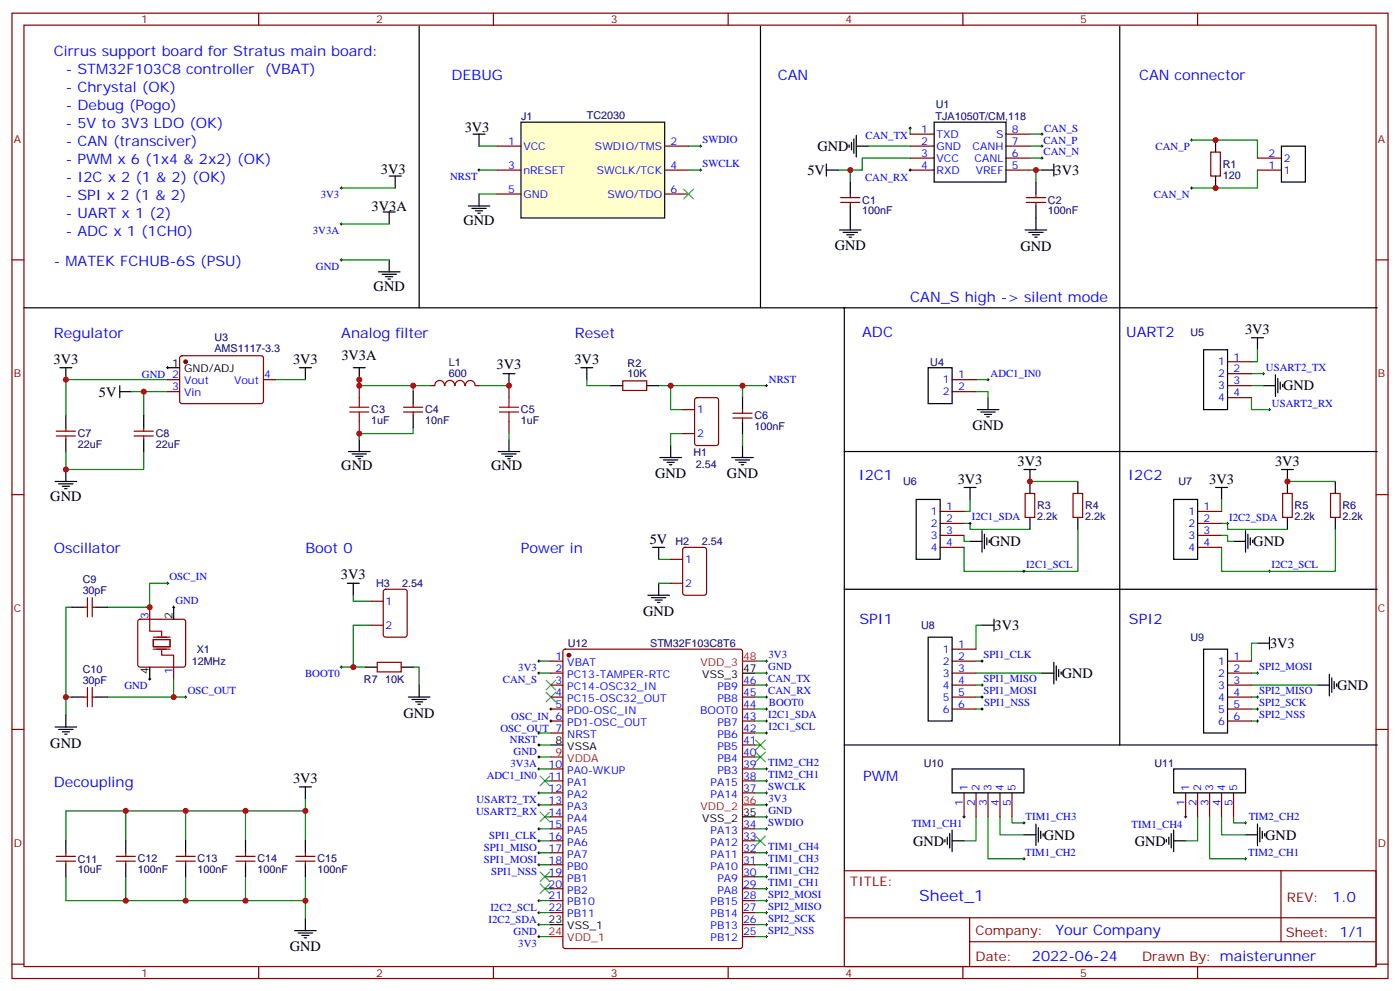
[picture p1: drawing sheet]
<svg xmlns="http://www.w3.org/2000/svg" width="412mm" height="292mm" viewBox="0 0 412 292" stroke-linecap="round" stroke-linejoin="round" font-family="sans-serif">
<g fill="none" stroke="#870000" stroke-width=".35">
<path d="M3.5 3.9h405.4v284.3h-405.4zM7.1 7.4h398.2v277.3h-398.2zM76.2 3.9v3.5M145.3 3.9v3.5M214.5 3.9v3.5M283.6 3.9v3.5M352.8 3.9v3.5M3.5 76.6h3.6M405.3 76.6h3.6M105.8 113.6v3.5M127 113.6h1.1M128.1 113.6a1.41 1.41 0 0 1 1.4-1.5 1.41 1.41 0 0 1 1.4 1.5"/>
<path d="M131.1 113.6a1.41 1.41 0 0 1 1.4-1.5 1.41 1.41 0 0 1 1.4 1.5M134.1 113.6a1.41 1.41 0 0 1 1.4-1.5 1.41 1.41 0 0 1 1.4 1.5M137.1 113.6a1.41 1.41 0 0 1 1.4-1.5 1.41 1.41 0 0 1 1.4 1.5M140.1 113.6h1M149.9 113.6v3.5M16.6 128.4h5.6M16.6 127h5.6M19.4 125.9v1.1M19.4 128.4v1.1M39.5 128.4h5.7M39.5 127h5.7M42.3 125.9v1.1"/>
<path d="M42.3 128.4v1.1M105.8 124.2v3.5M149.9 124.2v3.5M3.5 145.7h3.6M405.3 145.7h3.6M24.7 178.9h1.1M25.8 176v5.7M27.2 176v5.7M27.2 178.9h1M44.1 178.9v3.5M40.8 182.6l.5-.2h12.7l.5 .2 .2 .5v12.7l-.3 .5-.4 .2h-12.7l-.5-.2-.2-.5v-12.7zM51.2 196.5v3.5"/>
<path d="M3.5 214.8h3.6M24.7 205.3h1.1M25.8 202.5v5.6M27.2 202.5v5.6M27.2 205.3h1M405.3 214.8h3.6M248.7 256.5h156.6v28.2h-156.6zM377.3 256.5v20.9M248.7 270.3h156.5M285.6 277.4h119.6M285.6 270.3v14.1M3.5 284h3.6"/>
<path d="M76.2 284.7v3.5M145.3 284.7v3.5M214.5 284.7v3.5M283.6 284.7v3.5M352.8 284.7v3.5M405.3 284h3.6"/>
</g>
<g fill="none" stroke="#000" stroke-width=".35">
<path d="M123.5 7.8v82.9M114.7 51.9h3.5M116.4 51.9v3.5M112.9 62.4h3.5M114.7 62.4v3.6M114.7 76.6v3.5M7.1 90.7h241.6v165.8M111.5 80.1h6.3M112.5 80.8h4.3M113.6 81.5h2.1M114.3 82.2h.7M248.7 90.7h157"/>
<path d="M329.8 90.7v128.7M17.6 108.3h3.6M19.4 108.3v3.5M35.3 115.4h3.5M35.3 113.6v3.5M104.1 108.3h3.5M105.8 108.3v3.5M148.2 110.1h3.5M149.9 110.1v3.5M171.1 108.3h3.5M172.9 108.3v3.5M19.4 122.4v3.5"/>
<path d="M19.4 129.5v3.5M19.4 138.3v3.5M42.3 122.4v3.5M42.3 129.5v3.5M102.7 133h6.3M103.7 133.7h4.2M104.8 134.4h2.1M105.5 135.1h.7M105.8 129.5v3.5M146.8 133h6.3M147.8 133.7h4.2M148.9 134.4h2.1"/>
<path d="M149.6 135.1h.7M149.9 129.5v3.5M194.4 134.8h6.3M195.4 135.5h4.3M196.5 136.2h2.1M197.2 136.9h.7M197.6 131.2v3.6M215.5 134.8h6.4M216.6 135.5h4.2M217.7 136.2h2.1M218.4 136.9h.7M218.7 131.2v3.6"/>
<path d="M248.7 133h157M16.2 141.8h6.4M17.3 142.5h4.2M18.3 143.2h2.2M19 143.9h.8M21.2 178.9h3.5M28.2 178.9h3.5M51.2 178.9v3.5M102.3 171.8h3.5M104.1 171.8v3.5M248.7 173.6h157M44.1 196.5v3.5"/>
<path d="M16.2 214.1h6.4M17.3 214.8h4.2M18.3 215.5h2.2M19 216.3h.8M19.4 210.6v3.5M21.2 205.3h3.5M28.2 205.3h3.5M120.3 205.3h6.3M121.4 206h4.2M122.4 206.7h2.1M123.1 207.4h.7M123.5 201.8v3.5"/>
<path d="M248.7 219.4h157M88.2 231.8h3.5M90 231.8v3.5M86.8 274.1h6.3M87.8 274.8h4.3M88.9 275.5h2.1M89.6 276.2h.7M90 270.6v3.5"/>
</g>
<g fill="none" stroke="#008700" stroke-width=".35">
<path d="M100.5 55.4h15.9M100.5 76.6h14.2M100.5 66h14.2M38.8 115.4h3.5v7M42.3 115.4h7.1M49.4 111.8h-30v10.6M105.8 113.6v-1.8v1.8h21.2M121.7 113.6v1.8M141.1 113.6h8.8M172.9 111.8v1.8h7M194 113.6h24.7M197.6 113.6v7.1h3.5"/>
<path d="M225.8 113.6h-7.1v3.5M19.4 133v5.3h22.9v-5.3M121.7 125.9v1.8h-15.9v1.8M149.9 127.7v1.8M201.1 127.7h-3.5v3.5M218.7 127.7v3.5M21.2 178.9h-1.8v26.4h1.8M49.4 171.8h-5.3v7.1h-12.4M104.1 175.3v1.8h5.3M100.5 196.5h7.1M109.4 184.2h-5.3v12.3M121.7 196.5h1.8v5.3"/>
<path d="M158.7 194.7h3.6M222.2 198.3h3.6M222.2 194.7h3.6M19.4 205.3v5.3M31.7 205.3h19.5M51.2 200v5.3h3.5M158.7 219.4h3.6M158.7 215.9h3.6M222.2 219.4h1.8M222.2 205.3h3.6M222.2 215.9h3.6M222.2 212.4h3.6"/>
<path d="M222.2 201.8h3.6M222.2 208.8h3.6M37 238.8h-17.6v8.9M54.7 238.8h17.6v8.9M72.3 238.8h17.7v8.9M90 235.3v3.5M158.7 237.1h3.6M158.7 223h3.6M158.7 226.5h3.6M158.7 233.5h3.6M160.5 230h1.8M222.2 237.1h3.6"/>
<path d="M222.2 223h1.8M222.2 226.5h3.6M222.2 230h3.6M222.2 233.5h3.6M19.4 258.2v7.1h17.6M37 247.7v-8.9h17.7v8.9M37 258.2v7.1h17.7v-7.1M72.3 258.2v7.1h-17.6M90 258.2v7.1h-17.7M158.7 244.1h3.6M158.7 247.7h3.6M158.7 251.2h3.6"/>
<path d="M158.7 254.7h3.6M160.5 240.6h1.8M160.5 258.2h1.8M222.2 240.6h3.6M222.2 244.1h3.6M222.2 247.7h1.8M222.2 251.2h3.6M222.2 254.7h3.6M222.2 258.2h3.6M90 265.3v5.3M158.7 275.9h3.6M158.7 265.3h3.6"/>
<path d="M158.7 268.8h3.6M158.7 272.3h3.6M160.5 261.8h1.8M222.2 275.9h3.6M222.2 261.8h3.6M222.2 265.3h3.6M222.2 268.8h3.6M222.2 272.3h3.6"/>
</g>
<path d="M44.1 182.4v3.5h3.5v1.4M45.2 188.4h4.9v2.1h-4.9zM45.2 191.2h4.9M45.2 187.7h4.9M47.6 191.6v1.4h3.6v3.5" fill="none" stroke="#870012" stroke-width=".35"/>
<g fill="none" stroke="#000" stroke-width=".29">
<path d="M100.2 55.4h.7M100.5 55v.7M100.2 76.6h.7M100.2 66h.7M100.5 65.6v.7M100.5 76.2v.7M49 108.3h.7M49.4 108v.7M225.4 113.6h.7M225.8 113.2v.7M49 171.8h.7M49.4 171.5v.7"/>
<path d="M50.8 178.9h.7M51.2 178.5v.7M44.1 199.7v.7M100.2 196.5h.7M100.5 196.1v.8M158.4 194.7h.7M158.7 194.4v.7M225.4 198.3h.7M225.4 194.7h.7M225.8 194.4v.7M225.8 197.9v.7M43.7 200h.7"/>
<path d="M54.3 205.3h.7M54.7 205v.7M158.4 215.9h.7M158.4 219.4h.7M158.7 215.5v.8M158.7 219.1v.7M161.9 208.8h.7M161.9 212.4h.7M162.3 208.5v.7M162.3 212v.7M225.4 208.8h.7M225.4 212.4h.7"/>
<path d="M225.4 205.3h.7M225.4 215.9h.7M225.4 201.8h.7M225.8 201.4v.7M225.8 205v.7M225.8 208.5v.7M225.8 212v.7M225.8 215.5v.8M158.4 226.5h.7M158.4 233.5h.7M158.4 237.1h.7M158.7 226.1v.7"/>
<path d="M158.7 233.2v.7M158.7 236.7v.7M225.4 226.5h.7M225.4 233.5h.7M225.4 237.1h.7M225.4 230h.7M225.8 226.1v.7M225.8 229.7v.7M225.8 233.2v.7M225.8 236.7v.7M158.4 244.1h.7M158.4 247.7h.7"/>
<path d="M158.4 251.2h.7M158.4 254.7h.7M158.7 243.8v.7M158.7 247.3v.7M158.7 250.8v.7M158.7 254.4v.7M225.4 244.1h.7M225.4 251.2h.7M225.4 254.7h.7M225.4 258.2h.7M225.4 240.6h.7M225.8 240.2v.7"/>
<path d="M225.8 243.8v.7M225.8 250.8v.7M225.8 254.4v.7M225.8 257.9v.7M158.4 265.3h.7M158.4 268.8h.7M158.4 275.9h.7M158.4 272.3h.7M158.7 264.9v.7M158.7 268.5v.7M158.7 272v.7M158.7 275.5v.7"/>
<path d="M225.4 265.3h.7M225.4 268.8h.7M225.4 275.9h.7M225.4 272.3h.7M225.4 261.8h.7M225.8 261.4v.7M225.8 264.9v.7M225.8 268.5v.7M225.8 272v.7M225.8 275.5v.7"/>
</g>
<g fill="none" stroke="#3c3" stroke-width=".35">
<path d="M160.9 200.4l2.8 2.8M160.9 203.9l2.8 2.8M163.7 200.4l-2.8 2.8M163.7 203.9l-2.8 2.8M222.6 218l2.8 2.8M225.4 218l-2.8 2.8M159.1 228.6l2.8 2.8M159.1 239.2l2.8 2.8M161.9 228.6l-2.8 2.8M161.9 239.2l-2.8 2.8M222.6 221.5l2.8 2.9M225.4 221.5l-2.8 2.9"/>
<path d="M159.1 256.8l2.8 2.8M161.9 256.8l-2.8 2.8M222.6 246.2l2.8 2.9M225.4 246.2l-2.8 2.9M159.1 260.4l2.8 2.8M161.9 260.4l-2.8 2.8"/>
</g>
<path d="M103 119.9h5.7M105.8 117.1v2.8M147.1 119.9h5.7M149.9 117.1v2.8M103 121.4h5.7M105.8 121.4v2.8M147.1 121.4h5.7M149.9 121.4v2.8" fill="none" stroke="#a10000" stroke-width=".35"/>
<path d="M153.5 36h42.3v28.2h-42.3z" fill="#ffc" stroke="#000" stroke-width=".35"/>
<g fill="none" stroke="#870000" stroke-width=".35">
<path d="M268.1 39.5h7.1M296.3 39.5h7.1M146.4 43h7.1M146.4 50.1h7.1M146.4 57.2h7.1M195.8 43h7M195.8 50.1h7M195.8 57.2h7M247.6 59.6h5.7M247.6 58.2h5.7M250.5 57.2v1M250.5 59.6v1.1"/>
<path d="M268.1 43h7.1M268.1 50.1h7.1M268.1 46.6h7.1M296.3 43h7.1M296.3 50.1h7.1M296.3 46.6h7.1M302.3 59.6h5.7M302.3 58.2h5.7M305.2 57.2v1M305.2 59.6v1.1M356.7 44.8h2.8v7.1h-2.8zM370.4 50.1h7.1"/>
<path d="M370.4 46.6h7.1M49.4 111.8h3.5M49.4 115.4h3.5M53.2 105l.4-.2h23.6l.4 .7-.1 13-.6 .4-23.6-.1-.4-.6v-12.7zM77.6 111.8h3.5M118.9 119.9h5.6M121.7 118.9v1M183.4 112.2h7.1v2.8h-7.1zM204.8 117.3l.5-.2h5.7l.6 .5 .1 12.9-.5 .7h-5.9l-.6-.4-.1-13zM280.5 111.8h7M280.5 115.4h7M361.6 106.5h7.1"/>
<path d="M361.6 110.1h7.1M361.6 113.6h7.1M361.6 117.1h7.1M118.9 121.4h5.6M121.7 121.4v1M201.1 120.7h3.5M201.1 127.7h3.5M215.9 123.1h5.6M215.9 121.7h5.6M218.7 120.7v1M218.7 123.1v1.1M276.9 150.6h7.1"/>
<path d="M276.9 154.2h7.1M276.9 157.7h7.1M302 145.3h2.8v7.1h-2.8zM316.1 145.3h2.8v7.1h-2.8zM352.8 150.6h7M352.8 154.2h7M352.8 157.7h7M377.8 145.3h2.8v7.1h-2.8zM391.9 145.3h2.9v7.1h-2.9zM109.4 177.1h3.5M113.1 173.8l.5-.2h5.6l.7 .4v13l-.4 .6-5.9 .1-.7-.5v-12.9zM197.6 164.7h3.5"/>
<path d="M197.6 171.8h3.5M201.3 161.4l.5-.2h5.6l.7 .5v12.9l-.4 .7h-5.9l-.7-.4v-13zM276.9 161.2h7.1M352.8 161.2h7M109.4 184.2h3.5M111.1 195.1h7.1v2.8h-7.1zM162.3 194.7h3.5M162.3 198.3h3.5M166 191.4l.5-.2h51.5l.7 .4v87.1l-.4 .6-51.8 .1-.6-.5-.1-87zM280.5 194.7h7M280.5 198.3h7M280.5 191.2h7"/>
<path d="M361.6 194.7h7.1M361.6 198.3h7.1M162.3 201.8h3.5M162.3 205.3h3.5M162.3 208.8h3.5M162.3 212.4h3.5M162.3 215.9h3.5M218.7 201.8h3.5M218.7 205.3h3.5M218.7 208.8h3.5M218.7 212.4h3.5M218.7 215.9h3.5"/>
<path d="M218.7 219.4h3.5M280.5 201.8h7M280.5 205.3h7M280.5 208.8h7M361.6 201.8h7.1M361.6 205.3h7.1M361.6 208.8h7.1M361.6 212.4h7.1M162.3 226.5h3.5M162.3 230h3.5M162.3 233.5h3.5M162.3 237.1h3.5"/>
<path d="M218.7 226.5h3.5M218.7 230h3.5M218.7 233.5h3.5M218.7 223h3.5M284 233.5v7.1M287.5 233.5v7.1M291 233.5v7.1M294.6 233.5v7.1M298.1 233.5v7.1M349.2 233.5v7.1M352.8 233.5v7.1M356.3 233.5v7.1"/>
<path d="M359.8 233.5v7.1M363.4 233.5v7.1M16.6 253.6h5.6M16.6 252.2h5.6M19.4 251.2v1M19.4 253.6v1.1M34.2 253.6h5.7M34.2 252.2h5.7M37 251.2v1M37 253.6v1.1M51.9 253.6h5.6M51.9 252.2h5.6"/>
<path d="M54.7 251.2v1M54.7 253.6v1.1M69.5 253.6h5.6M69.5 252.2h5.6M72.3 251.2v1M72.3 253.6v1.1M87.1 253.6h5.7M87.1 252.2h5.7M90 251.2v1M90 253.6v1.1M162.3 240.6h3.5M162.3 244.1h3.5"/>
<path d="M162.3 247.7h3.5M162.3 251.2h3.5M162.3 254.7h3.5M162.3 258.2h3.5M218.7 244.1h3.5M218.7 247.7h3.5M218.7 251.2h3.5M218.7 254.7h3.5M218.7 258.2h3.5M162.3 261.8h3.5M162.3 265.3h3.5M162.3 268.8h3.5"/>
<path d="M218.7 261.8h3.5M218.7 265.3h3.5M218.7 268.8h3.5M218.7 275.9h3.5M218.7 272.3h3.5"/>
</g>
<g fill="none" stroke="#000" stroke-width=".35">
<path d="M224 7.8v82.9M329.8 7.8v82.9M139.3 39.5h3.6M141.1 39.5v3.5M252.2 39.9v6.3M275.2 36h21.1v17.6h-21.1zM141.1 57.2v3.5M243.4 50.1h3.5M243.4 48.3v3.6M250.1 42.7v.7M250.5 53.6v3.6M250.8 42v2.1"/>
<path d="M251.5 40.9v4.3M252.2 43h3.6M305.2 53.6v3.6M306.9 50.1h3.5M310.4 48.3v3.6M358.1 41.3v3.5M358.1 51.9v3.5M377.5 43h7v10.6h-7zM137.9 60.7h6.4M139 61.4h4.2M140.1 62.1h2.1M140.8 62.8h.7"/>
<path d="M247.3 67.7h6.3M248.4 68.4h4.2M249.4 69.1h2.1M250.1 69.9h.7M250.5 60.7v7M302 67.7h6.3M303 68.4h4.3M304.1 69.1h2.1M304.8 69.9h.7M305.2 60.7v7M368.7 99.5h3.5M370.4 99.5v3.5"/>
<path d="M49.4 108.3h3.5M88.2 108.3h3.5M90 108.3v3.5M121.7 115.4v3.5M179.9 113.6h3.5M190.5 113.6h3.5M218.7 117.1v3.6M273.4 108.3h7.1v10.6h-7.1zM291 117.1v3.6M354.5 103h7.1v17.7h-7.1zM372.2 113.6h3.5M375.7 110.4v6.4"/>
<path d="M376.4 111.5v4.2M377.1 112.5v2.2M377.8 113.2v.7M121.7 122.4v3.5M218.7 124.2v3.5M287.9 120.7h6.3M288.9 121.4h4.3M290 122.1h2.1M290.7 122.8h.7M301.6 138.3h3.6M303.4 138.3v7M377.5 138.3h3.5"/>
<path d="M379.2 138.3v7M269.9 147.1h7v17.6h-7zM284 143.6h3.5M285.8 143.6v3.5M285.8 159.5h3.5M289.3 156.3v6.3M290 157.3v4.3M290.7 158.4v2.1M291.4 159.1v.7M303.4 152.4v3.5M317.5 141.8v3.5M317.5 152.4v3.5"/>
<path d="M345.7 147.1h7.1v17.6h-7.1zM358.1 143.6h3.5M359.8 143.6v3.5M363.4 159.5h3.5M366.9 156.3v6.3M367.6 157.3v4.3M368.3 158.4v2.1M369 159.1v.7M379.2 152.4v3.5M393.3 141.8v3.5M393.3 152.4v3.5M190.9 175.3h6.3"/>
<path d="M191.9 176h4.2M192.3 161.2h3.5M193 176.7h2.1M193.7 177.4h.7M194 161.2v3.5M194 171.8v3.5M107.6 196.5h3.5M118.2 196.5h3.5M218.7 198.3h3.5M273.4 187.7h7.1v24.7h-7.1zM289.3 184.2h3.5M292.8 182.4v3.5"/>
<path d="M306.9 198.3h3.5M310.4 195.1v6.3M311.1 196.1v4.3M311.9 197.2v2.1M312.6 197.9v.7M354.5 191.2h7.1v24.7h-7.1zM370.4 189.4h3.5M373.9 187.7v3.5M391.6 198.6v6.4M392.3 199.7v4.2M162.3 219.4h3.5M388.1 201.8h3.5"/>
<path d="M393 200.7v2.1M393.7 201.4v.7M280.5 226.5h21.1v7h-21.1zM345.7 226.5h21.2v7h-21.2zM19.4 247.7v3.5M19.4 254.7v3.5M37 247.7v3.5M37 254.7v3.5M54.7 247.7v3.5M54.7 254.7v3.5M72.3 247.7v3.5M72.3 254.7v3.5"/>
<path d="M90 247.7v3.5M90 254.7v3.5M218.7 240.6h3.5M278.3 247.3v.7M279 246.6v2.1M279.8 245.5v4.3M280.5 247.7h3.5M280.5 244.5v6.3M301.6 245.9h3.6M305.2 242.7v6.4M305.9 243.8v4.2M306.6 244.8v2.1"/>
<path d="M307.3 245.5v.7M343.6 247.3v.7M344.3 246.6v2.1M345 245.5v4.3M345.7 247.7h3.5M345.7 244.5v6.3M366.9 245.9h3.5M370.4 242.7v6.4M371.1 243.8v4.2M371.8 244.8v2.1M372.5 245.5v.7M162.3 272.3h3.5"/>
</g>
<g fill="none" stroke="#008700" stroke-width=".35">
<path d="M268.1 37.7v1.8M303.4 39.5h3.5M141.1 43h5.3M141.1 57.2h5.3M141.1 50.1h5.3M202.8 43h3.6M202.8 50.1h3.6M250.5 50.1v3.5M255.8 43h12.3M268.1 46.6h-14.1v3.5h-7.1M303.4 43h3.5M303.4 50.1h3.5"/>
<path d="M303.4 46.6h3.5M305.2 50.1v3.5M351 41.3h19.4v5.3M370.4 50.1v5.3h-19.4M81.1 111.8h8.9M287.5 115.4h3.5v1.7M287.5 111.8h3.5M368.7 117.1v3.6h5.2M368.7 110.1h3.5M368.7 113.6h3.5M370.4 103v3.5h-1.7M284 154.2h1.8v1.7h17.6"/>
<path d="M284 157.7v1.8h1.8M285.8 147.1v3.5h-1.8M303.4 141.8h14.1M317.5 155.9v12.4h-33.5v-7.1M359.8 154.2h1.8v1.7h17.6M359.8 157.7h1.8v1.8h1.8M359.8 147.1v3.5M379.2 141.8h14.1M393.3 155.9v12.4h-33.5v-7.1M194 171.8h3.6M194 164.7h3.6M158.7 198.3h3.6"/>
<path d="M287.5 198.3h19.4M287.5 194.7h1.8M289.3 184.2h-1.8v7M368.7 198.3h1.7M370.4 189.4h-1.7v5.3M287.5 205.3h1.8M287.5 201.8h1.8M287.5 208.8h1.8M368.7 205.3h1.7M368.7 201.8h19.4M368.7 208.8h1.7M368.7 212.4h1.7"/>
<path d="M287.5 240.6v7.1h-3.5M291 240.6v12.3h10.6M294.6 240.6v5.3h7M298.1 240.6v1.8h3.5M352.8 240.6v7.1h-3.6M356.3 240.6v12.3h10.6M359.8 240.6v5.3h7.1M363.4 240.6v1.8h3.5"/>
</g>
<g fill="none" stroke="#000" stroke-width=".29">
<path d="M267.8 37.7h.7M268.1 37.4v.7M306.6 39.5h.7M306.9 39.2v.7M140.8 50.1h.7M141.1 49.7v.7M206 50.1h.7M206 43h.7M206.4 42.7v.7M206.4 49.7v.7M267.8 50.1h.7M268.1 49.7v.7"/>
<path d="M306.6 43h.7M306.6 46.6h.7M306.9 42.7v.7M306.9 46.2v.7M350.7 41.3h.7M350.7 55.4h.7M351 40.9v.7M351 55v.7M290.7 111.8h.7M291 111.5v.7M371.8 110.1h.7M372.2 109.7v.7"/>
<path d="M373.6 120.7h.7M373.9 120.3v.7M285.4 154.2h.7M285.8 153.8v.7M361.2 154.2h.7M361.6 153.8v.7M301.3 168.3h.7M301.6 167.9v.7M373.6 168.3h.7M373.9 167.9v.7M158.4 198.3h.7M158.7 197.9v.7"/>
<path d="M288.9 194.7h.7M289.3 194.4v.7M370.1 198.3h.7M370.4 197.9v.7M288.9 205.3h.7M288.9 208.8h.7M288.9 201.8h.7M289.3 201.4v.7M289.3 205v.7M289.3 208.5v.7M370.1 205.3h.7M370.1 208.8h.7"/>
<path d="M370.1 212.4h.7M370.4 205v.7M370.4 208.5v.7M370.4 212v.7M158.4 223h.7M158.7 222.6v.7M283.6 240.6h.7M284 240.2v.7M301.3 242.4h.7M301.3 252.9h.7M301.6 242v.7M301.6 252.6v.7"/>
<path d="M348.9 240.6h.7M349.2 240.2v.7M366.5 242.4h.7M366.5 252.9h.7M366.9 242v.7M366.9 252.6v.7"/>
</g>
<path d="M201.4 55.7l2.9 2.9M204.3 55.7l-2.9 2.9" fill="none" stroke="#3c3" stroke-width=".35"/>
<g fill="#870000" stroke="#870000" stroke-width=".35">
<circle cx="54.7" cy="106.5" r=".53"/>
<circle cx="167.6" cy="193" r=".53"/>
</g>
<path d="M218.7 194.7h3.5M162.3 223h3.5M218.7 237.1h3.5M162.3 275.9h3.5" fill="none" stroke="#f00" stroke-width=".35"/>
<g fill="#c00">
<circle cx="72.3" cy="265.3" r=".88"/>
<circle cx="72.3" cy="238.8" r=".88"/>
<circle cx="44.1" cy="178.9" r=".88"/>
<circle cx="51.2" cy="205.3" r=".88"/>
<circle cx="218.7" cy="113.6" r=".88"/>
<circle cx="37" cy="265.3" r=".88"/>
<circle cx="54.7" cy="238.8" r=".88"/>
<circle cx="104.1" cy="196.5" r=".88"/>
<circle cx="149.9" cy="113.6" r=".88"/>
<circle cx="121.7" cy="113.6" r=".88"/>
<circle cx="105.8" cy="127.7" r=".88"/>
<circle cx="105.8" cy="113.6" r=".88"/>
<circle cx="19.4" cy="205.3" r=".88"/>
<circle cx="42.3" cy="115.4" r=".88"/>
<circle cx="19.4" cy="111.8" r=".88"/>
<circle cx="19.4" cy="138.3" r=".88"/>
<circle cx="90" cy="265.3" r=".88"/>
<circle cx="37" cy="238.8" r=".88"/>
<circle cx="90" cy="238.8" r=".88"/>
<circle cx="105.8" cy="111.8" r=".88"/>
<circle cx="303.4" cy="141.8" r=".88"/>
<circle cx="379.2" cy="141.8" r=".88"/>
<circle cx="358.1" cy="41.3" r=".88"/>
<circle cx="358.1" cy="55.4" r=".88"/>
<circle cx="54.7" cy="265.3" r=".88"/>
<circle cx="250.5" cy="50.1" r=".88"/>
<circle cx="305.2" cy="50.1" r=".88"/>
<circle cx="197.6" cy="113.6" r=".88"/>
</g>
<text font-size="4.6" fill="#00f" x="270.8" y="265.5">Sheet_1</text>
<g font-size="4.2" fill="#00f">
<text x="15.9" y="16.6">Cirrus support board for Stratus main board:</text>
<text x="19.4" y="21.9">- STM32F103C8 controller</text>
<text x="78" y="21.9">(VBAT)</text>
<text x="133" y="23.6">DEBUG</text>
<text x="229.1" y="23.6">CAN</text>
<text x="335.5" y="23.6">CAN connector</text>
<text x="19.4" y="27.2">- Chrystal (OK)</text>
<text x="19.4" y="32.5">- Debug (Pogo)</text>
<text x="19.4" y="37.7">- 5V to 3V3 LDO (OK)</text>
<text x="19.4" y="43">- CAN (transciver)</text>
<text x="19.4" y="48.3">- PWM x 6 (1x4 &amp; 2x2) (OK)</text>
<text x="19.4" y="53.6">- I2C x 2 (1 &amp; 2) (OK)</text>
<text x="19.4" y="58.9">- SPI x 2 (1 &amp; 2)</text>
<text x="19.4" y="64.2">- UART x 1 (2)</text>
<text x="19.4" y="69.5">- ADC x 1 (1CH0)</text>
<text x="15.9" y="78.3">- MATEK FCHUB-6S (PSU)</text>
<text x="268.1" y="88.9">CAN_S high -&gt; silent mode</text>
<text x="15.9" y="99.5">Regulator</text>
<text x="100.5" y="99.5">Analog filter</text>
<text x="169.3" y="99.5">Reset</text>
<text x="254" y="99.1">ADC</text>
<text x="331.8" y="99.1">UART2</text>
<text x="253" y="141.5">I2C1</text>
<text x="332.3" y="141.5">I2C2</text>
<text x="15.9" y="163">Oscillator</text>
<text x="90" y="163">Boot 0</text>
<text x="153.5" y="163">Power in</text>
<text x="253.2" y="183.8">SPI1</text>
<text x="332.5" y="183.8">SPI2</text>
<text x="15.9" y="231.8">Decoupling</text>
<text x="254.3" y="230">PWM</text>
<text x="392.5" y="265.7">1.0</text>
<text x="310.9" y="275.3">Your Company</text>
<text x="304" y="283.1">2022-06-24</text>
</g>
<g font-size="4.2">
<text x="136.9" y="38.8">3V3</text>
<text x="240.8" y="44.4">GND</text>
<text x="112.2" y="51.2">3V3</text>
<text x="237.8" y="51.5">5V</text>
<text x="310.6" y="51.5">3V3</text>
<text x="109.5" y="62.1">3V3A</text>
<text x="136.5" y="66.3">GND</text>
<text x="245.9" y="73.7">GND</text>
<text x="300.6" y="73.8">GND</text>
<text x="110.1" y="85.7">GND</text>
<text x="366.8" y="98.4">3V3</text>
<text x="15.8" y="107.2">3V3</text>
<text x="86.3" y="107.2">3V3</text>
<text x="100.6" y="106.2">3V3A</text>
<text x="169.2" y="107.1">3V3</text>
<text x="146.3" y="108.8">3V3</text>
<text x="29.2" y="116.8">5V</text>
<text x="378" y="115">GND</text>
<text x="286.5" y="126.6">GND</text>
<text x="299.7" y="137.2">3V3</text>
<text x="375.6" y="137.2">3V3</text>
<text x="100.5" y="138.3">GND</text>
<text x="144.6" y="138.3">GND</text>
<text x="193" y="140.8">GND</text>
<text x="214.1" y="140.8">GND</text>
<text x="282.1" y="142.5">3V3</text>
<text x="356.2" y="142.5">3V3</text>
<text x="14.8" y="147.5">GND</text>
<text x="191.4" y="160.2">5V</text>
<text x="291.6" y="160.9">GND</text>
<text x="369.2" y="160.9">GND</text>
<text x="100.4" y="170.6">3V3</text>
<text x="189.4" y="181.3">GND</text>
<text x="293" y="185.5">3V3</text>
<text x="374.1" y="190.8">3V3</text>
<text x="312.7" y="199.7">GND</text>
<text x="393.9" y="203.2">GND</text>
<text x="118.8" y="211.5">GND</text>
<text x="14.8" y="220.2">GND</text>
<text x="86.3" y="230.7">3V3</text>
<text x="269" y="249.1">GND</text>
<text x="307.4" y="247.3">GND</text>
<text x="334.3" y="249.1">GND</text>
<text x="372.7" y="247.3">GND</text>
<text x="85.4" y="280.2">GND</text>
</g>
<g font-size="3.9" fill="#800">
<text x="250.5" y="261.1">TITLE:</text>
<text x="379.1" y="265.7">REV:</text>
<text x="287.4" y="275.3">Company:</text>
<text x="378.7" y="275.9">Sheet: 1/1</text>
<text x="287.4" y="282.9">Date:</text>
<text x="336.4" y="283">Drawn By: maisterunner</text>
</g>
<g font-size="3.2" fill="#800">
<text x="41.6" y="6.9">1</text>
<text x="110.8" y="6.9">2</text>
<text x="179.9" y="6.9">3</text>
<text x="249.1" y="6.9">4</text>
<text x="318.2" y="6.9">5</text>
<text x="4.1" y="42">A</text>
<text x="405.9" y="42">A</text>
<text x="4.1" y="111.1">B</text>
<text x="405.9" y="111.1">B</text>
<text x="4.1" y="180.3">C</text>
<text x="405.9" y="180.3">C</text>
<text x="4.1" y="249.4">D</text>
<text x="405.9" y="249.4">D</text>
<text x="41.6" y="287.7">1</text>
<text x="110.8" y="287.7">2</text>
<text x="179.9" y="287.7">3</text>
<text x="249.1" y="287.7">4</text>
<text x="318.2" y="287.7">5</text>
</g>
<g font-size="3.2" fill="#000080">
<text x="153.5" y="35.3">J1</text>
<text x="172.9" y="34.9">TC2030</text>
<text x="275.6" y="35.4">TJA1050T/CM,118</text>
<text x="275.7" y="31.8">U1</text>
<text x="360.2" y="52.6">120</text>
<text x="360.2" y="49.5">R1</text>
<text x="254" y="60">C1</text>
<text x="308.7" y="60">C2</text>
<text x="254" y="63.1">100nF</text>
<text x="308.7" y="63.1">100nF</text>
<text x="63.2" y="100.4">U3</text>
<text x="350.7" y="98.9">U5</text>
<text x="63.2" y="103.5">AMS1117-3.3</text>
<text x="132.2" y="107.8">L1</text>
<text x="184.9" y="108">R2</text>
<text x="274" y="107.7">U4</text>
<text x="132.2" y="111">600</text>
<text x="184.9" y="111.1">10K</text>
<text x="109.4" y="124.9">1uF</text>
<text x="109.4" y="121.7">C3</text>
<text x="125.2" y="125">10nF</text>
<text x="125.2" y="121.8">C4</text>
<text x="153.5" y="124.9">1uF</text>
<text x="153.5" y="121.7">C5</text>
<text x="222.2" y="123.5">C6</text>
<text x="22.9" y="128.9">C7</text>
<text x="45.9" y="128.9">C8</text>
<text x="222.2" y="126.6">100nF</text>
<text x="22.9" y="132">22uF</text>
<text x="45.9" y="132">22uF</text>
<text x="204.3" y="134.2">H1</text>
<text x="204.9" y="137.7">2.54</text>
<text x="266" y="143">U6</text>
<text x="347.1" y="142.9">U7</text>
<text x="305.5" y="153.2">2.2k</text>
<text x="305.5" y="150">R3</text>
<text x="319.6" y="153.2">2.2k</text>
<text x="319.6" y="150">R4</text>
<text x="381.4" y="153.2">2.2k</text>
<text x="381.4" y="150">R5</text>
<text x="395.5" y="153.2">2.2k</text>
<text x="395.5" y="150">R6</text>
<text x="199" y="160.6">H2</text>
<text x="206.7" y="160.6">2.54</text>
<text x="24.4" y="171.8">C9</text>
<text x="110.8" y="172.9">H3</text>
<text x="118.5" y="172.9">2.54</text>
<text x="24.4" y="175">30pF</text>
<text x="271.3" y="185.3">U8</text>
<text x="167.2" y="190.6">U12</text>
<text x="191.5" y="190.6">STM32F103C8T6</text>
<text x="350.7" y="188.8">U9</text>
<text x="56.5" y="195.9">12MHz</text>
<text x="58" y="192.4">X1</text>
<text x="24.4" y="201.4">30pF</text>
<text x="24.4" y="198.2">C10</text>
<text x="107.2" y="201.2">R7</text>
<text x="113.4" y="201.2">10K</text>
<text x="272.1" y="225.9">U10</text>
<text x="340.1" y="225.9">U11</text>
<text x="22.9" y="257.3">10uF</text>
<text x="22.9" y="254.1">C11</text>
<text x="40.6" y="257.2">100nF</text>
<text x="40.6" y="254">C12</text>
<text x="58.2" y="257.2">100nF</text>
<text x="58.2" y="254">C13</text>
<text x="75.8" y="257.2">100nF</text>
<text x="75.8" y="254">C14</text>
<text x="93.5" y="257.2">100nF</text>
<text x="93.5" y="254">C15</text>
</g>
<g font-size="3.2" fill="#00f">
<text x="255" y="40.8">CAN_TX</text>
<text x="271.4" y="39.2">1</text>
<text x="275.9" y="40.6">TXD</text>
<text x="293.5" y="40.6">S</text>
<text x="298.1" y="39.2">8</text>
<text x="307.5" y="38.7">CAN_S</text>
<text x="149.7" y="42.7">1</text>
<text x="154.2" y="44.1">VCC</text>
<text x="175.3" y="44.1">SWDIO/TMS</text>
<text x="197.6" y="42.7">2</text>
<text x="206.9" y="42.2">SWDIO</text>
<text x="271.4" y="42.7">2</text>
<text x="271.4" y="46.2">3</text>
<text x="275.9" y="44.1">GND</text>
<text x="275.9" y="47.6">VCC</text>
<text x="286.5" y="44.1">CANH</text>
<text x="287.1" y="47.6">CANL</text>
<text x="298.1" y="46.2">6</text>
<text x="298.1" y="42.7">7</text>
<text x="307.3" y="42.3">CAN_P</text>
<text x="307.4" y="45.8">CAN_N</text>
<text x="340.4" y="44.3">CAN_P</text>
<text x="373.7" y="46.2">2</text>
<text x="378.2" y="47.6">2</text>
<text x="132.6" y="53.1">NRST</text>
<text x="149.7" y="49.7">3</text>
<text x="154.2" y="51.2">nRESET</text>
<text x="175.8" y="51.2">SWCLK/TCK</text>
<text x="197.6" y="49.7">4</text>
<text x="206.9" y="49.3">SWCLK</text>
<text x="254.8" y="53.2">CAN_RX</text>
<text x="271.4" y="49.7">4</text>
<text x="275.9" y="51.2">RXD</text>
<text x="287.4" y="51.2">VREF</text>
<text x="298.1" y="49.7">5</text>
<text x="373.7" y="49.7">1</text>
<text x="378.2" y="51.2">1</text>
<text x="94.5" y="58.3">3V3</text>
<text x="149.7" y="56.8">5</text>
<text x="154.2" y="58.2">GND</text>
<text x="178.9" y="58.2">SWO/TDO</text>
<text x="197.6" y="56.8">6</text>
<text x="339.9" y="58.4">CAN_N</text>
<text x="92.2" y="68.9">3V3A</text>
<text x="93.1" y="79.5">GND</text>
<text x="358.9" y="107.6">1</text>
<text x="363.4" y="106.2">1</text>
<text x="41.8" y="111.3">GND 2</text>
<text x="54.2" y="113.2">Vout</text>
<text x="69" y="113.2">Vout</text>
<text x="77.8" y="111.5">4</text>
<text x="226.5" y="112.7">NRST</text>
<text x="277.7" y="112.9">1</text>
<text x="282.2" y="111.5">1</text>
<text x="291.8" y="110.9">ADC1_IN0</text>
<text x="358.9" y="111.1">2</text>
<text x="363.4" y="109.7">2</text>
<text x="363.4" y="113.2">3</text>
<text x="372.9" y="109.2">USART2_TX</text>
<text x="50.7" y="115">3</text>
<text x="54.2" y="116.8">Vin</text>
<text x="277.7" y="116.4">2</text>
<text x="282.2" y="115">2</text>
<text x="358.9" y="114.7">3</text>
<text x="358.9" y="118.2">4</text>
<text x="363.4" y="116.8">4</text>
<text x="374.7" y="119.8">USART2_RX</text>
<text x="205.3" y="121.7">1</text>
<text x="205.3" y="128.8">2</text>
<text x="274.2" y="151.7">1</text>
<text x="274.2" y="155.2">2</text>
<text x="278.7" y="150.3">1</text>
<text x="278.7" y="153.8">2</text>
<text x="286.3" y="153.3">I2C1_SDA</text>
<text x="350.1" y="151.7">1</text>
<text x="350.1" y="155.2">2</text>
<text x="354.5" y="150.3">1</text>
<text x="354.5" y="153.8">2</text>
<text x="362.1" y="153.3">I2C2_SDA</text>
<text x="274.2" y="158.8">3</text>
<text x="278.7" y="157.3">3</text>
<text x="278.7" y="160.9">4</text>
<text x="350.1" y="158.8">3</text>
<text x="354.5" y="157.3">3</text>
<text x="354.5" y="160.9">4</text>
<text x="201.8" y="165.8">1</text>
<text x="274.2" y="162.3">4</text>
<text x="302.2" y="167.4">I2C1_SCL</text>
<text x="350.1" y="162.3">4</text>
<text x="374.6" y="167.4">I2C2_SCL</text>
<text x="49.9" y="170.8">OSC_IN</text>
<text x="201.8" y="172.9">2</text>
<text x="51.7" y="178">GND</text>
<text x="113.6" y="178.2">1</text>
<text x="43.7" y="182.4" transform="rotate(-90 43.7 182.4)">3</text>
<text x="113.6" y="185.2">2</text>
<text x="282.2" y="190.9">1</text>
<text x="152.7" y="197.8">3V3</text>
<text x="163.6" y="194.4">1</text>
<text x="163.6" y="197.9">2</text>
<text x="167.1" y="196.1">VBAT</text>
<text x="226.3" y="197.4">GND</text>
<text x="226.4" y="193.9">3V3</text>
<text x="277.7" y="192.3">1</text>
<text x="277.7" y="195.8">2</text>
<text x="282.2" y="194.4">2</text>
<text x="282.2" y="197.9">3</text>
<text x="289.8" y="193.9">SPI1_CLK</text>
<text x="358.9" y="195.8">1</text>
<text x="363.4" y="194.4">1</text>
<text x="363.4" y="197.9">2</text>
<text x="370.9" y="197.4">SPI2_MOSI</text>
<text x="36.6" y="203">GND</text>
<text x="50.8" y="198.5" transform="rotate(-90 50.8 198.5)">1</text>
<text x="89.9" y="199.5">BOOT0</text>
<text x="148.1" y="201.3">CAN_S</text>
<text x="163.6" y="201.4">3</text>
<text x="167.1" y="199.7">PC13-TAMPER-RTC</text>
<text x="167.1" y="203.2">PC14-OSC32_IN</text>
<text x="211.3" y="203.2">PB9</text>
<text x="218.9" y="201.4">46</text>
<text x="226.3" y="201">CAN_TX</text>
<text x="277.7" y="199.3">3</text>
<text x="277.7" y="202.8">4</text>
<text x="282.2" y="201.4">4</text>
<text x="289.8" y="200.9">SPI1_MISO</text>
<text x="358.9" y="199.3">2</text>
<text x="358.9" y="202.8">3</text>
<text x="363.4" y="201.4">3</text>
<text x="55.3" y="204.4">OSC_OUT</text>
<text x="163.6" y="205">4</text>
<text x="163.6" y="208.5">5</text>
<text x="167.1" y="206.7">PC15-OSC32_OUT</text>
<text x="211.3" y="206.7">PB8</text>
<text x="218.9" y="208.5">44</text>
<text x="218.9" y="205">45</text>
<text x="226.3" y="204.5">CAN_RX</text>
<text x="226.5" y="208">BOOT0</text>
<text x="277.7" y="206.4">5</text>
<text x="277.7" y="209.9">6</text>
<text x="282.2" y="205">5</text>
<text x="282.2" y="208.5">6</text>
<text x="289.7" y="204.5">SPI1_MOSI</text>
<text x="289.9" y="208">SPI1_NSS</text>
<text x="358.9" y="206.4">4</text>
<text x="358.9" y="209.9">5</text>
<text x="363.4" y="205">4</text>
<text x="363.4" y="208.5">5</text>
<text x="370.9" y="204.5">SPI2_MISO</text>
<text x="370.9" y="208">SPI2_SCK</text>
<text x="147.4" y="215.5">OSC_OUT 7</text>
<text x="150.6" y="212">OSC_IN 6</text>
<text x="167.1" y="210.3">PD0-OSC_IN</text>
<text x="167.1" y="213.8">PD1-OSC_OUT</text>
<text x="206.3" y="210.3">BOOT0</text>
<text x="211.3" y="213.8">PB7</text>
<text x="218.9" y="215.5">42</text>
<text x="218.9" y="212">43</text>
<text x="226.3" y="211.5">I2C1_SDA</text>
<text x="226.4" y="215">I2C1_SCL</text>
<text x="358.9" y="213.4">6</text>
<text x="363.4" y="212">6</text>
<text x="370.9" y="211.6">SPI2_NSS</text>
<text x="150.2" y="218.9">NRST</text>
<text x="167.1" y="217.3">NRST</text>
<text x="211.3" y="220.8">PB5</text>
<text x="211.3" y="217.3">PB6</text>
<text x="218.9" y="219.1">41</text>
<text x="150.4" y="225.9">3V3A</text>
<text x="151.3" y="222.4">GND</text>
<text x="161.6" y="226.1">10</text>
<text x="167.1" y="227.9">PA0-WKUP</text>
<text x="211.3" y="227.9">PB3</text>
<text x="211.3" y="224.4">PB4</text>
<text x="218.9" y="226.1">39</text>
<text x="218.9" y="222.6">40</text>
<text x="226.3" y="225.7">TIM2_CH2</text>
<text x="143.4" y="229.6">ADC1_IN0</text>
<text x="161.6" y="229.7">11</text>
<text x="161.6" y="233.2">12</text>
<text x="167.1" y="231.4">PA1</text>
<text x="209.3" y="231.4">PA15</text>
<text x="218.9" y="233.2">37</text>
<text x="218.9" y="229.7">38</text>
<text x="226.3" y="232.7">SWCLK</text>
<text x="226.3" y="229.2">TIM2_CH1</text>
<text x="285" y="232.8" transform="rotate(-90 285 232.8)">1</text>
<text x="288.6" y="232.8" transform="rotate(-90 288.6 232.8)">2</text>
<text x="292.1" y="232.8" transform="rotate(-90 292.1 232.8)">3</text>
<text x="295.6" y="232.8" transform="rotate(-90 295.6 232.8)">4</text>
<text x="299.2" y="232.8" transform="rotate(-90 299.2 232.8)">5</text>
<text x="350.3" y="232.8" transform="rotate(-90 350.3 232.8)">1</text>
<text x="353.8" y="232.8" transform="rotate(-90 353.8 232.8)">2</text>
<text x="357.4" y="232.8" transform="rotate(-90 357.4 232.8)">3</text>
<text x="360.9" y="232.8" transform="rotate(-90 360.9 232.8)">4</text>
<text x="364.4" y="232.8" transform="rotate(-90 364.4 232.8)">5</text>
<text x="140.4" y="236.6">USART2_TX</text>
<text x="161.6" y="236.7">13</text>
<text x="167.1" y="235">PA2</text>
<text x="167.1" y="238.5">PA3</text>
<text x="209.3" y="235">PA14</text>
<text x="226.4" y="236.3">3V3</text>
<text x="226.4" y="239.9">GND</text>
<text x="283.6" y="237.3" transform="rotate(-90 283.6 237.3)">1</text>
<text x="287.2" y="237.3" transform="rotate(-90 287.2 237.3)">2</text>
<text x="290.7" y="237.3" transform="rotate(-90 290.7 237.3)">3</text>
<text x="294.2" y="237.3" transform="rotate(-90 294.2 237.3)">4</text>
<text x="297.7" y="237.3" transform="rotate(-90 297.7 237.3)">5</text>
<text x="348.9" y="237.3" transform="rotate(-90 348.9 237.3)">1</text>
<text x="352.4" y="237.3" transform="rotate(-90 352.4 237.3)">2</text>
<text x="356" y="237.3" transform="rotate(-90 356 237.3)">3</text>
<text x="359.5" y="237.3" transform="rotate(-90 359.5 237.3)">4</text>
<text x="363" y="237.3" transform="rotate(-90 363 237.3)">5</text>
<text x="140.2" y="240.2">USART2_RX</text>
<text x="161.6" y="240.2">14</text>
<text x="161.6" y="243.8">15</text>
<text x="167.1" y="242">PA4</text>
<text x="167.1" y="245.5">PA5</text>
<text x="209.3" y="245.5">PA13</text>
<text x="218.9" y="243.8">34</text>
<text x="226.3" y="243.3">SWDIO</text>
<text x="268.6" y="243.6">TIM1_CH1</text>
<text x="302.1" y="241.6">TIM1_CH3</text>
<text x="333.4" y="243.7">TIM1_CH4</text>
<text x="367.8" y="241.5">TIM2_CH2</text>
<text x="142.5" y="250.8">SPI1_MISO</text>
<text x="144.1" y="247.2">SPI1_CLK</text>
<text x="161.6" y="247.3">16</text>
<text x="161.6" y="250.8">17</text>
<text x="167.1" y="249.1">PA6</text>
<text x="209.3" y="249.1">PA12</text>
<text x="218.9" y="250.8">32</text>
<text x="218.9" y="247.3">33</text>
<text x="226.3" y="250.4">TIM1_CH4</text>
<text x="142.5" y="254.3">SPI1_MOSI</text>
<text x="144.6" y="257.8">SPI1_NSS</text>
<text x="161.6" y="254.4">18</text>
<text x="161.6" y="257.9">19</text>
<text x="167.1" y="252.6">PA7</text>
<text x="167.1" y="256.1">PB0</text>
<text x="209.3" y="256.1">PA10</text>
<text x="209.3" y="252.6">PA11</text>
<text x="218.9" y="257.9">30</text>
<text x="218.9" y="254.4">31</text>
<text x="226.3" y="257.4">TIM1_CH2</text>
<text x="226.3" y="253.9">TIM1_CH3</text>
<text x="302" y="252.2">TIM1_CH2</text>
<text x="367.7" y="252.1">TIM2_CH1</text>
<text x="161.6" y="261.4">20</text>
<text x="167.1" y="259.6">PB1</text>
<text x="167.1" y="263.2">PB2</text>
<text x="211.3" y="263.2">PA8</text>
<text x="211.3" y="259.6">PA9</text>
<text x="218.9" y="261.4">29</text>
<text x="226.3" y="260.9">TIM1_CH1</text>
<text x="144.5" y="268.4">I2C2_SCL</text>
<text x="161.6" y="264.9">21</text>
<text x="161.6" y="268.5">22</text>
<text x="167.1" y="266.7">PB10</text>
<text x="209.3" y="266.7">PB15</text>
<text x="218.9" y="268.5">27</text>
<text x="218.9" y="264.9">28</text>
<text x="226.3" y="268">SPI2_MISO</text>
<text x="226.3" y="264.5">SPI2_MOSI</text>
<text x="143.9" y="271.9">I2C2_SDA</text>
<text x="151.3" y="275.3">GND</text>
<text x="167.1" y="270.2">PB11</text>
<text x="209.3" y="273.8">PB13</text>
<text x="209.3" y="270.2">PB14</text>
<text x="218.9" y="275.5">25</text>
<text x="218.9" y="272">26</text>
<text x="226.3" y="275.1">SPI2_NSS</text>
<text x="226.3" y="271.5">SPI2_SCK</text>
<text x="152.7" y="278.9">3V3</text>
<text x="209.3" y="277.3">PB12</text>
</g>
<g font-size="3.2">
<text x="50.7" y="108">1</text>
<text x="54.2" y="109.7">GND/ADJ</text>
<text x="50.8" y="182.4" transform="rotate(-90 50.8 182.4)">2</text>
<text x="218.9" y="197.9">47</text>
<text x="43.7" y="198.5" transform="rotate(-90 43.7 198.5)">4</text>
<text x="206.9" y="199.7">VSS_3</text>
<text x="163.6" y="219.1">8</text>
<text x="167.1" y="220.8">VSSA</text>
<text x="206.9" y="242">VSS_2</text>
<text x="218.9" y="240.2">35</text>
<text x="161.6" y="272">23</text>
<text x="167.1" y="273.8">VSS_1</text>
</g>
<g font-size="3.2" fill="#f00">
<text x="206.3" y="196.1">VDD_3</text>
<text x="218.9" y="194.4">48</text>
<text x="163.6" y="222.6">9</text>
<text x="167.1" y="224.4">VDDA</text>
<text x="206.3" y="238.5">VDD_2</text>
<text x="218.9" y="236.7">36</text>
<text x="161.6" y="275.5">24</text>
<text x="167.1" y="277.3">VDD_1</text>
</g>
</svg>
